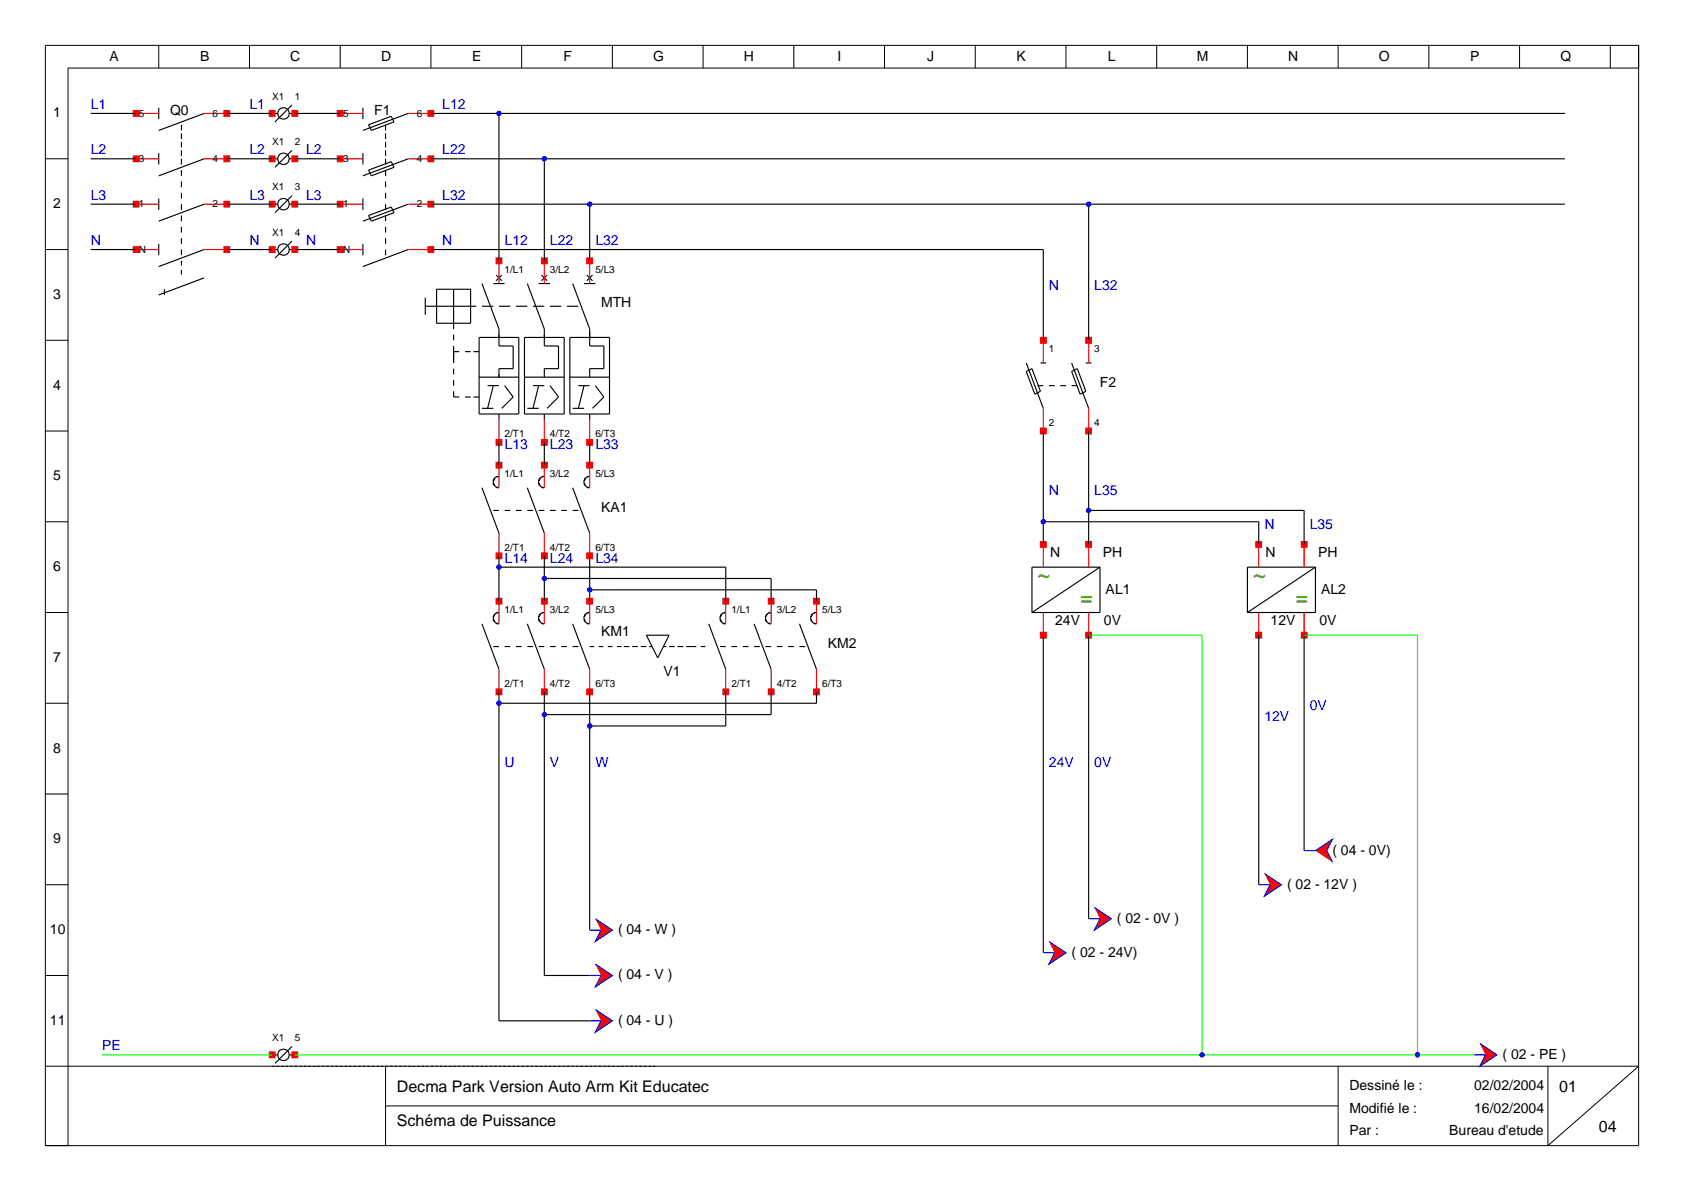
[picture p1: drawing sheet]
<svg xmlns="http://www.w3.org/2000/svg" width="297mm" height="210mm" viewBox="0 0 297 210" stroke-linecap="round" stroke-linejoin="round" font-family="sans-serif">
<g fill="none" stroke="#000" stroke-width=".2">
<path d="M28 19v2M51.5 18.5l-3 3M64 19v2M16 20h8M16 28h8M16 36h8M28 27v2M28 35v2M32 22v1M32 23.5v1M32 25v1M32 26.5v1"/>
<path d="M32 28v1M32 30v1M32 32v1M32 34v1M32 36v1M32 38v1M36 28l-8 3M36 36l-8 3M36 20l-8 3M40 20h9M40 28h9M40 36h9"/>
<path d="M49 20a1 1 0 0 1 1-1 1 1 0 0 1 1 1M49 20a1 1 0 0 0 1 1 1 1 0 0 0 1-1M49 28a1 1 0 0 1 1-1 1 1 0 0 1 1 1M49 28a1 1 0 0 0 1 1 1 1 0 0 0 1-1M49 36a1 1 0 0 1 1-1 1 1 0 0 1 1 1M49 36a1 1 0 0 0 1 1 1 1 0 0 0 1-1M51 20h9M51 28h9M51 36h9M51.5 26.5l-3 3M51.5 34.5l-3 3M64 27v2"/>
<path d="M64 35v2M65 38l4-1.5 .5 1-4 1.5zM65 30l4-1.5 .5 1-4 1.5zM65 22l4-1.5 .5 1-4 1.5zM68 22v1M68 23.5v1M68 25v1M68 26.5v1M68 28v1M68 30v1M68 32v1M68 34v1"/>
<path d="M68 36v1M68 38v1M72 28l-8 3M72 36l-8 3M72 20l-8 3M76 20h200M76 28h200M76 36h200M88 20v26M96 28v18M104 36v10M192 36v24"/>
<path d="M16 44h8M28 43v2M29 51v1M32 40v1M32 42v1M32 44v1M32 46v.8M32 47.6v.8M36 44l-8 3M36 49l-8 3M40 44h9M49 44a1 1 0 0 1 1-1 1 1 0 0 1 1 1"/>
<path d="M49 44a1 1 0 0 0 1 1 1 1 0 0 0 1-1M51 44h9M51.5 42.5l-3 3M64 43v2M68 40v1M68 42v1M68 44v1M72 44l-8 3M75 54h9M75 52.5v3M76 44h108v16M77 51h6v6h-6z"/>
<path d="M80 51v7M80 59v1M84.5 59.5h7v13.5h-7zM85 50l3 8v3h2.5v4h-2.5v1.5M85 54h2M87 50h2M87.5 48.5l1 1M88 54h2M88.5 48.5l-1 1M91 54h2M92.5 59.5h7v13.5h-7zM93 50l3 8v3h2.5v4h-2.5v1.5"/>
<path d="M94 54h2M95 50h2M95.5 48.5l1 1M96.5 48.5l-1 1M97 54h2M100 54h2M100.5 59.5h7v13.5h-7zM101 50l3 8v3h2.5v4h-2.5v1.5M103 50h2M103.5 48.5l1 1M104.5 48.5l-1 1M80 61v3"/>
<path d="M80 65v1M80 67v1M80 69v1h1M80 62h1M82 70h1M82 62h1M83.5 70h1M83.5 62h1M84.5 66.5h7M85 72h2M86 68h2M87 68l-1 4"/>
<path d="M88 73v1M88 78v4M89 68l1.5 2-2 2M92.5 66.5h7M93 72h2M94 68h2M95 68l-1 4M96 73v1M96 78v4M97 68l1.5 2-2 2M100.5 66.5h7M101 72h2"/>
<path d="M102 68h2M103 68l-1 4M104 73v1M104 78v4M105 68l1.5 2-2 2M181 64l3 8M181 65.5l1-.5 1.5 4-1 .5zM183 68h1M183.5 64h1M184 76v20M185 68h1M187 68h1"/>
<path d="M189 68h1M189 64l3 8M189 65.5l1-.5 1.5 4-1 .5zM191.5 64h1M192 76v20M85 86l3 8M87 90h1M88 84a1 1 0 0 0-.9 .6 1 1 0 0 0 .2 1.1l.4 .3h.3M88 98v8M89 90h1M91 90h1M93 86l3 8"/>
<path d="M93 90h1M95 90h1M96 84a1 1 0 0 0-.9 .6 1 1 0 0 0 .2 1.1l.4 .3h.3M96 98v8M97 90h1M99 90h1M101 86l3 8M101 90h1M104 84a1 1 0 0 0-.9 .6 1 1 0 0 0 .2 1.1l.4 .3h.3M104 98v8M184 92h38v4M192 90h38v6"/>
<path d="M85 110l3 8M87 114h1M88 108a1 1 0 0 0-.9 .6 1 1 0 0 0 .2 1.1l.4 .3h.3M88 100h40v6M89 114h1M91 114h1M93 110l3 8M93 114h1M95 114h1M96 108a1 1 0 0 0-.9 .6 1 1 0 0 0 .2 1.1l.4 .3h.3M96 102h40v4M97 114h1"/>
<path d="M99 114h1M101 110l3 8M101 114h1M104 108a1 1 0 0 0-.9 .6 1 1 0 0 0 .2 1.1l.4 .3h.3M104 114h.8M104 104h40v2M105.6 114h.8M107.2 114h.8M108.8 114h.8M110 114h1M111.5 114h1M113 114h1"/>
<path d="M114 112h4l-2 4zM114.5 114h.5M117 114h.5M118 114h1M119.5 114h1M121 114h1.8M123.6 114h.8M125 110l3 8M127 114h1M128 108a1 1 0 0 0-.9 .6 1 1 0 0 0 .2 1.1l.4 .3h.3M129 114h1M131 114h1"/>
<path d="M133 114h1M133 110l3 8M135 114h1M136 108a1 1 0 0 0-.9 .6 1 1 0 0 0 .2 1.1l.4 .3h.3M137 114h1M139 114h1M141 114h1M141 110l3 8M144 108a1 1 0 0 0-.9 .6 1 1 0 0 0 .2 1.1l.4 .3h.3M184 112v56M192 112v50M194 100h-12v8"/>
<path d="M194 100v8h-12M194 100l-12 8M222 112v44M230 112v38M232 100h-12v8M232 100v8h-12M232 100l-12 8M88 122v58h16M96 122v50h8M104 122v42M128 122v6h-24M136 122v4h-40"/>
<path d="M144 122v2h-56M48 186h1M49 186a1 1 0 0 1 1-1 1 1 0 0 1 1 1M49 186a1 1 0 0 0 1 1 1 1 0 0 0 1-1M51 186h1M51.5 184.5l-3 3"/>
</g>
<g fill="#f00" stroke="#f00" stroke-width=".2">
<path d="M23.5 27.5h1v1h-1z"/>
<path d="M39.5 27.5h1v1h-1z"/>
<path d="M23.5 35.5h1v1h-1z"/>
<path d="M23.5 43.5h1v1h-1z"/>
<path d="M39.5 43.5h1v1h-1z"/>
<path d="M39.5 35.5h1v1h-1z"/>
<path d="M23.5 19.5h1v1h-1z"/>
<path d="M39.5 19.5h1v1h-1z"/>
<path d="M59.5 27.5h1v1h-1z"/>
<path d="M75.5 27.5h1v1h-1z"/>
<path d="M59.5 35.5h1v1h-1z"/>
<path d="M59.5 43.5h1v1h-1z"/>
<path d="M75.5 43.5h1v1h-1z"/>
<path d="M75.5 35.5h1v1h-1z"/>
<path d="M59.5 19.5h1v1h-1z"/>
<path d="M75.5 19.5h1v1h-1z"/>
<path d="M51.5 19.5h1v1h-1z"/>
<path d="M47.5 19.5h1v1h-1z"/>
<path d="M51.5 27.5h1v1h-1z"/>
<path d="M47.5 27.5h1v1h-1z"/>
<path d="M51.5 35.5h1v1h-1z"/>
<path d="M47.5 35.5h1v1h-1z"/>
<path d="M51.5 43.5h1v1h-1z"/>
<path d="M47.5 43.5h1v1h-1z"/>
<path d="M87.5 45.5h1v1h-1z"/>
<path d="M95.5 45.5h1v1h-1z"/>
<path d="M103.5 45.5h1v1h-1z"/>
<path d="M87.5 77.5h1v1h-1z"/>
<path d="M95.5 77.5h1v1h-1z"/>
<path d="M103.5 77.5h1v1h-1z"/>
<path d="M103.5 81.5h1v1h-1z"/>
<path d="M103.5 97.5h1v1h-1z"/>
<path d="M95.5 81.5h1v1h-1z"/>
<path d="M87.5 81.5h1v1h-1z"/>
<path d="M87.5 97.5h1v1h-1z"/>
<path d="M95.5 97.5h1v1h-1z"/>
<path d="M103.5 105.5h1v1h-1z"/>
<path d="M103.5 121.5h1v1h-1z"/>
<path d="M95.5 105.5h1v1h-1z"/>
<path d="M87.5 105.5h1v1h-1z"/>
<path d="M87.5 121.5h1v1h-1z"/>
<path d="M95.5 121.5h1v1h-1z"/>
<path d="M143.5 105.5h1v1h-1z"/>
<path d="M143.5 121.5h1v1h-1z"/>
<path d="M135.5 105.5h1v1h-1z"/>
<path d="M127.5 105.5h1v1h-1z"/>
<path d="M127.5 121.5h1v1h-1z"/>
<path d="M135.5 121.5h1v1h-1z"/>
<path d="M191.5 59.5h1v1h-1z"/>
<path d="M191.5 75.5h1v1h-1z"/>
<path d="M183.5 59.5h1v1h-1z"/>
<path d="M183.5 75.5h1v1h-1z"/>
<path d="M183.5 95.5h1v1h-1z"/>
<path d="M191.5 95.5h1v1h-1z"/>
<path d="M183.5 111.5h1v1h-1z"/>
<path d="M191.5 111.5h1v1h-1z"/>
<path d="M51.5 185.5h1v1h-1z"/>
<path d="M47.5 185.5h1v1h-1z"/>
<path d="M221.5 95.5h1v1h-1z"/>
<path d="M229.5 95.5h1v1h-1z"/>
<path d="M221.5 111.5h1v1h-1z"/>
<path d="M229.5 111.5h1v1h-1z"/>
</g>
<g fill="none" stroke="#f00" stroke-width=".2">
<path d="M24 28h4M24 36h4M24 20h4M36 28h4M36 36h4M36 20h4M48 20h.1M48 28h.1M48 36h.1M52 20h.1M52 28h.1M52 36h.1"/>
<path d="M60 28h4M60 36h4M60 20h4M72 28h4M72 36h4M72 20h4M24 44h4M36 44h4M48 44h.1M52 44h.1M60 44h4M72 44h4"/>
<path d="M88 46v4M96 46v4M104 46v4M88 74v4M96 74v4M104 74v4M184 60v4M184 72v4M192 60v4M192 72v4M88 82v4M88 94v4"/>
<path d="M96 82v4M96 94v4M104 82v4M104 94v4M184 96v4M192 96v4M222 96v4M230 96v4M88 106v4M88 118v4M96 106v4M96 118v4"/>
<path d="M104 106v4M104 118v4M128 106v4M128 118v4M136 106v4M136 118v4M144 106v4M144 118v4M184 108v4M192 108v4M222 108v4M230 108v4"/>
<path d="M48 186h.1M52 186h.1"/>
</g>
<path d="M192 112h20v74M230 112h20v74M18 186h30M52 186h208" fill="none" stroke="#0f0" stroke-width=".2"/>
<g fill="none" stroke="#000" stroke-width=".18">
<path d="M48 188h.4M48.8 188h.4M49.6 188h.4M50.4 188h.4M51.2 188h.4M52 188h.4M52.8 188h.4M53.6 188h.4M54.4 188h.4M55.2 188h.4M56 188h.4M56.8 188h.4"/>
<path d="M57.6 188h.4M58.4 188h.4M59.2 188h.4M60 188h.4M60.8 188h.4M61.6 188h.4M62.4 188h.4M63.2 188h.4M64 188h.4M64.8 188h.4M65.6 188h.4M66.4 188h.4"/>
<path d="M67.2 188h.4M68 188h.4M68.8 188h.4M69.6 188h.4M70.4 188h.4M71.2 188h.4M72 188h.4M72.8 188h.4M73.6 188h.4M74.4 188h.4M75.2 188h.4M76 188h.4"/>
<path d="M76.8 188h.4M77.6 188h.4M78.4 188h.4M79.2 188h.4M80 188h.4M80.8 188h.4M81.6 188h.4M82.4 188h.4M83.2 188h.4M84 188h.4M84.8 188h.4M85.6 188h.4"/>
<path d="M86.4 188h.4M87.2 188h.4M88 188h.4M88.8 188h.4M89.6 188h.4M90.4 188h.4M91.2 188h.4M92 188h.4M92.8 188h.4M93.6 188h.4M94.4 188h.4M95.2 188h.4"/>
<path d="M96 188h.4M96.8 188h.4M97.6 188h.4M98.4 188h.4M99.2 188h.4M100 188h.4M100.8 188h.4M101.6 188h.4M102.4 188h.4M103.2 188h.4M104 188h.4M104.8 188h.4"/>
<path d="M105.6 188h.4M106.4 188h.4M107.2 188h.4M108 188h.4M108.8 188h.4M109.6 188h.4M110.4 188h.4M111.2 188h.4M112 188h.4M112.8 188h.4M113.6 188h.4M114.4 188h.4"/>
<path d="M115.2 188h.4"/>
</g>
<path d="M103.8 35.7l.2-.1-.4 .4zM104 35.6l.3 .2 .1 .2zM104.4 36l-.1 .2-.3 .2zM103.6 36l.4 .4-.2-.1z" fill="#00f" stroke="#00f" stroke-width=".18"/>
<path d="M103.6 36l.4-.4 .4 .4-.4 .4z" fill="#00f"/>
<path d="M87.8 99.7l.2-.1-.4 .4zM88 99.6l.2 .1 .2 .3zM88.4 100l-.1 .2-.3 .2zM87.6 100l.4 .4-.3-.2z" fill="#00f" stroke="#00f" stroke-width=".18"/>
<path d="M87.6 100l.4-.4 .4 .4-.4 .4z" fill="#00f"/>
<path d="M95.7 101.8l.3-.2-.4 .4zM96 101.6l.3 .2 .1 .2zM96.4 102l-.1 .2-.3 .2zM95.6 102l.4 .4-.2-.1z" fill="#00f" stroke="#00f" stroke-width=".18"/>
<path d="M95.6 102l.4-.4 .4 .4-.4 .4z" fill="#00f"/>
<path d="M103.8 103.7l.2-.1-.4 .4zM104 103.6l.3 .2 .1 .2zM104 104.4l.4-.4-.2 .3zM103.6 104l.4 .4-.2-.1z" fill="#00f" stroke="#00f" stroke-width=".18"/>
<path d="M104 103.6l.4 .4-.4 .4-.4-.4z" fill="#00f"/>
<path d="M95.8 125.7l.2-.1-.4 .4zM96 125.6l.3 .2 .1 .2zM96.4 126l-.1 .2-.3 .2zM95.6 126l.4 .4-.2-.1z" fill="#00f" stroke="#00f" stroke-width=".18"/>
<path d="M95.6 126l.4-.4 .4 .4-.4 .4z" fill="#00f"/>
<path d="M103.8 127.7l.2-.1-.4 .4zM104 127.6l.3 .2 .1 .2zM104 128.4l.4-.4-.1 .2zM103.6 128l.4 .4-.2-.1z" fill="#00f" stroke="#00f" stroke-width=".18"/>
<path d="M103.6 128l.4-.4 .4 .4-.4 .4z" fill="#00f"/>
<path d="M87.7 123.8l.3-.2-.4 .4zM88 123.6l.2 .1 .2 .3zM88.4 124l-.2 .3-.2 .1zM87.6 124l.4 .4-.3-.2z" fill="#00f" stroke="#00f" stroke-width=".18"/>
<path d="M87.6 124l.4-.4 .4 .4-.4 .4z" fill="#00f"/>
<path d="M191.7 35.8l.3-.2-.4 .4zM192 35.6l.3 .2 .1 .2zM192.4 36l-.1 .2-.3 .2zM191.6 36l.4 .4-.2-.1z" fill="#00f" stroke="#00f" stroke-width=".18"/>
<path d="M191.6 36l.4-.4 .4 .4-.4 .4z" fill="#00f"/>
<path d="M95.7 27.8l.3-.2-.4 .4zM96 27.6l.2 .1 .2 .3zM96.4 28l-.1 .2-.3 .2zM95.6 28l.4 .4-.2-.1z" fill="#00f" stroke="#00f" stroke-width=".18"/>
<path d="M95.6 28l.4-.4 .4 .4-.4 .4z" fill="#00f"/>
<path d="M87.7 19.8l.3-.2-.4 .4zM88 19.6l.3 .2 .1 .2zM88.4 20l-.2 .3-.2 .1zM87.6 20l.4 .4-.3-.2z" fill="#00f" stroke="#00f" stroke-width=".18"/>
<path d="M87.6 20l.4-.4 .4 .4-.4 .4z" fill="#00f"/>
<path d="M211.7 185.8l.3-.2-.4 .4zM212 185.6l.2 .1 .2 .3zM212 186.4l.4-.4-.2 .3zM211.6 186l.4 .4-.2-.1z" fill="#00f" stroke="#00f" stroke-width=".18"/>
<path d="M211.6 186l.4-.4 .4 .4-.4 .4z" fill="#00f"/>
<path d="M183.7 91.8l.3-.2-.4 .4zM184 91.6l.2 .1 .2 .3zM184.4 92l-.2 .3-.2 .1zM183.6 92l.4 .4-.3-.2z" fill="#00f" stroke="#00f" stroke-width=".18"/>
<path d="M183.6 92l.4-.4 .4 .4-.4 .4z" fill="#00f"/>
<path d="M191.7 89.8l.3-.2-.4 .4zM192 89.6l.3 .2 .1 .2zM192 90.4l.4-.4-.2 .3zM191.6 90l.4 .4-.2-.1z" fill="#00f" stroke="#00f" stroke-width=".18"/>
<path d="M191.6 90l.4-.4 .4 .4-.4 .4z" fill="#00f"/>
<path d="M249.8 185.7l.2-.1-.4 .4zM250 185.6l.2 .1 .2 .3zM250 186.4l.4-.4-.2 .3zM249.6 186l.4 .4-.2-.1z" fill="#00f" stroke="#00f" stroke-width=".18"/>
<path d="M250 185.6l.4 .4-.4 .4-.4-.4z" fill="#00f"/>
<path d="M185 166l3 2-3 2 1-2z" fill="#f00" stroke="#00f" stroke-width=".2"/>
<path d="M184 168h2" fill="none" stroke="#00f" stroke-width=".2"/>
<path d="M193 160l3 2-3 2 1-2z" fill="#f00" stroke="#00f" stroke-width=".2"/>
<path d="M192 162h2" fill="none" stroke="#00f" stroke-width=".2"/>
<path d="M261 184l3 2-3 2 1-2z" fill="#f00" stroke="#00f" stroke-width=".2"/>
<path d="M260 186h2" fill="none" stroke="#00f" stroke-width=".2"/>
<path d="M105 170l3 2-3 2 1-2z" fill="#f00" stroke="#00f" stroke-width=".2"/>
<path d="M104 172h2" fill="none" stroke="#00f" stroke-width=".2"/>
<path d="M105 178l3 2-3 2 1-2z" fill="#f00" stroke="#00f" stroke-width=".2"/>
<path d="M104 180h2" fill="none" stroke="#00f" stroke-width=".2"/>
<path d="M105 162l3 2-3 2 1-2z" fill="#f00" stroke="#00f" stroke-width=".2"/>
<path d="M104 164h2" fill="none" stroke="#00f" stroke-width=".2"/>
<path d="M223 154l3 2-3 2 1-2z" fill="#f00" stroke="#00f" stroke-width=".2"/>
<path d="M222 156h2" fill="none" stroke="#00f" stroke-width=".2"/>
<path d="M232 150l3-2-1 2 1 2z" fill="#f00" stroke="#00f" stroke-width=".2"/>
<path d="M230 150h2" fill="none" stroke="#00f" stroke-width=".2"/>
<g fill="none" stroke="#000" stroke-width=".18">
<path d="M8 8h281v194h-281zM28 8v4M44 8v4M60 8v4M76 8v4M92 8v4M108 8v4M124 8v4M140 8v4M156 8v4M172 8v4M188 8v4"/>
<path d="M204 8v4M220 8v4M236 8v4M252 8v4M268 8v4M284 8v4M289 12h-277v190M8 28h4M8 44h4M8 60h4M8 76h4M8 92h4"/>
<path d="M8 108h4M8 124h4M8 140h4M8 156h4M8 172h4M8 188h281l-16 14v-14M68 188v14M68 195h168M236 188v14"/>
</g>
<g font-size="3.9" fill="#808000">
<text x="183" y="103">~</text>
<text x="190.5" y="107">=</text>
<text x="221" y="103">~</text>
<text x="228.5" y="107">=</text>
</g>
<g font-size="2.8">
<text x="70" y="192.5">Decma Park Version Auto Arm Kit Educatec</text>
<text x="275" y="192.5">01</text>
<text x="70" y="198.5">Schéma de Puissance</text>
<text x="282" y="199.5">04</text>
</g>
<g font-size="2.5">
<text x="19.3" y="10.7">A</text>
<text x="35.3" y="10.7">B</text>
<text x="51.2" y="10.7">C</text>
<text x="67.2" y="10.7">D</text>
<text x="83.3" y="10.7">E</text>
<text x="99.4" y="10.7">F</text>
<text x="115.2" y="10.7">G</text>
<text x="131.2" y="10.7">H</text>
<text x="147.7" y="10.7">I</text>
<text x="163.5" y="10.7">J</text>
<text x="179.3" y="10.7">K</text>
<text x="195.4" y="10.7">L</text>
<text x="211.1" y="10.7">M</text>
<text x="227.2" y="10.7">N</text>
<text x="243.2" y="10.7">O</text>
<text x="259.3" y="10.7">P</text>
<text x="275.2" y="10.7">Q</text>
<text x="9.4" y="20.7">1</text>
<text x="30" y="20.2">Q0</text>
<text x="66" y="20.2">F1</text>
<text x="9.4" y="36.7">2</text>
<text x="9.4" y="52.7">3</text>
<text x="106" y="54.2">MTH</text>
<text x="9.4" y="68.7">4</text>
<text x="194" y="68.2">F2</text>
<text x="9.4" y="84.7">5</text>
<text x="106" y="90.2">KA1</text>
<text x="9.4" y="100.7">6</text>
<text x="185.2" y="98.2">N</text>
<text x="194.5" y="98.2">PH</text>
<text x="223.2" y="98.2">N</text>
<text x="232.5" y="98.2">PH</text>
<text x="195" y="104.7">AL1</text>
<text x="233" y="104.7">AL2</text>
<text x="106" y="112.2">KM1</text>
<text x="186.1" y="110.2">24V</text>
<text x="194.7" y="110.2">0V</text>
<text x="224.1" y="110.2">12V</text>
<text x="232.7" y="110.2">0V</text>
<text x="9.4" y="116.7">7</text>
<text x="117" y="119.2">V1</text>
<text x="146" y="114.2">KM2</text>
<text x="9.4" y="132.7">8</text>
<text x="9.4" y="148.7">9</text>
<text x="235" y="150.7">( 04 - 0V)</text>
<text x="227" y="156.7">( 02 - 12V )</text>
<text x="8.8" y="164.7">10</text>
<text x="109" y="164.7">( 04 - W )</text>
<text x="197" y="162.7">( 02 - 0V )</text>
<text x="109" y="172.7">( 04 - V )</text>
<text x="189" y="168.7">( 02 - 24V)</text>
<text x="8.8" y="180.7">11</text>
<text x="109" y="180.7">( 04 - U )</text>
<text x="265" y="186.7">( 02 - PE )</text>
<text x="238" y="192.2">Dessiné le :</text>
<text x="238" y="196.2">Modifié le :</text>
<text x="260" y="192.2">02/02/2004</text>
<text x="260" y="196.2">16/02/2004</text>
<text x="238" y="200.2">Par :</text>
<text x="255.6" y="200.2">Bureau d'etude</text>
</g>
<g font-size="2.5" fill="#00f">
<text x="16" y="19.2">L1</text>
<text x="44" y="19.2">L1</text>
<text x="78" y="19.2">L12</text>
<text x="16" y="27.2">L2</text>
<text x="44" y="27.2">L2</text>
<text x="54" y="27.2">L2</text>
<text x="78" y="27.2">L22</text>
<text x="16" y="35.2">L3</text>
<text x="44" y="35.2">L3</text>
<text x="54" y="35.2">L3</text>
<text x="78" y="35.2">L32</text>
<text x="16" y="43.2">N</text>
<text x="44" y="43.2">N</text>
<text x="54" y="43.2">N</text>
<text x="78" y="43.2">N</text>
<text x="89" y="43.2">L12</text>
<text x="97" y="43.2">L22</text>
<text x="105" y="43.2">L32</text>
<text x="185" y="51.2">N</text>
<text x="193" y="51.2">L32</text>
<text x="89" y="79.2">L13</text>
<text x="97" y="79.2">L23</text>
<text x="105" y="79.2">L33</text>
<text x="185" y="87.2">N</text>
<text x="193" y="87.2">L35</text>
<text x="223" y="93.2">N</text>
<text x="231" y="93.2">L35</text>
<text x="89" y="99.2">L14</text>
<text x="97" y="99.2">L24</text>
<text x="105" y="99.2">L34</text>
<text x="231" y="125.2">0V</text>
<text x="223" y="127.2">12V</text>
<text x="89" y="135.2">U</text>
<text x="97" y="135.2">V</text>
<text x="105" y="135.2">W</text>
<text x="185" y="135.2">24V</text>
<text x="193" y="135.2">0V</text>
<text x="18" y="185.2">PE</text>
</g>
<g font-size="1.8">
<text x="48" y="17.6">X1</text>
<text x="52" y="17.6">1</text>
<text x="24.5" y="20.6">5</text>
<text x="37.5" y="20.6">6</text>
<text x="60.5" y="20.6">5</text>
<text x="73.5" y="20.6">6</text>
<text x="24.5" y="28.6">3</text>
<text x="37.5" y="28.6">4</text>
<text x="48" y="25.6">X1</text>
<text x="52" y="25.6">2</text>
<text x="60.5" y="28.6">3</text>
<text x="73.5" y="28.6">4</text>
<text x="48" y="33.6">X1</text>
<text x="52" y="33.6">3</text>
<text x="24.5" y="36.6">1</text>
<text x="37.5" y="36.6">2</text>
<text x="48" y="41.6">X1</text>
<text x="52" y="41.6">4</text>
<text x="60.5" y="36.6">1</text>
<text x="73.5" y="36.6">2</text>
<text x="24.5" y="44.6">N</text>
<text x="60.5" y="44.6">N</text>
<text x="89" y="48.1">1/L1</text>
<text x="97" y="48.1">3/L2</text>
<text x="105" y="48.1">5/L3</text>
<text x="185" y="62.1">1</text>
<text x="193" y="62.1">3</text>
<text x="89" y="77.1">2/T1</text>
<text x="97" y="77.1">4/T2</text>
<text x="105" y="77.1">6/T3</text>
<text x="185" y="75.1">2</text>
<text x="193" y="75.1">4</text>
<text x="89" y="84.1">1/L1</text>
<text x="97" y="84.1">3/L2</text>
<text x="105" y="84.1">5/L3</text>
<text x="89" y="97.1">2/T1</text>
<text x="97" y="97.1">4/T2</text>
<text x="105" y="97.1">6/T3</text>
<text x="89" y="108.1">1/L1</text>
<text x="97" y="108.1">3/L2</text>
<text x="105" y="108.1">5/L3</text>
<text x="129" y="108.1">1/L1</text>
<text x="137" y="108.1">3/L2</text>
<text x="145" y="108.1">5/L3</text>
<text x="89" y="121.1">2/T1</text>
<text x="97" y="121.1">4/T2</text>
<text x="105" y="121.1">6/T3</text>
<text x="129" y="121.1">2/T1</text>
<text x="137" y="121.1">4/T2</text>
<text x="145" y="121.1">6/T3</text>
<text x="48" y="183.6">X1</text>
<text x="52" y="183.6">5</text>
</g>
</svg>
